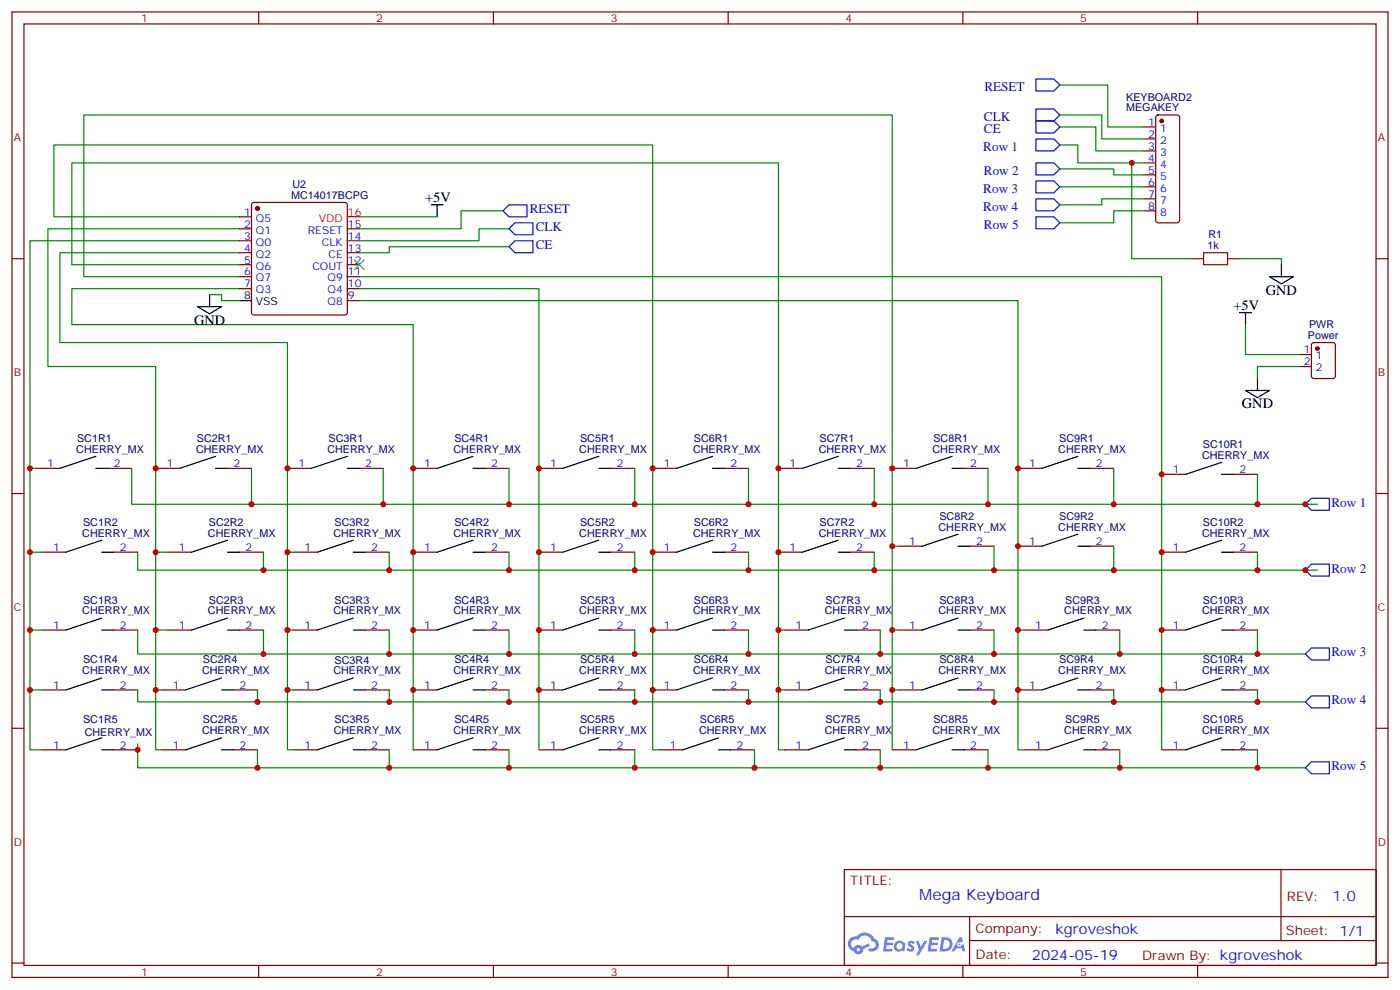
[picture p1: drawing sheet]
<svg xmlns="http://www.w3.org/2000/svg" width="412mm" height="292mm" viewBox="0 0 412 292" stroke-linecap="round" stroke-linejoin="round" font-family="sans-serif">
<g fill="none" stroke="#870000" stroke-width=".35">
<path d="M3.5 3.5h405.4v284.4h-405.4zM7.1 7.1h398.2v277.2h-398.2zM76.2 3.5v3.6M145.3 3.5v3.6M214.5 3.5v3.6M283.6 3.5v3.6M352.8 3.5v3.6M3.5 76.2h3.6M405.3 76.2h3.6M3.5 145.3h3.6M405.3 145.3h3.6M3.5 214.5h3.6"/>
<path d="M405.3 214.5h3.6M248.7 256.1h156.6v28.2h-156.6zM377.3 256.1v20.9M248.7 270h156.5M285.6 277h119.6M285.6 270v14.1M3.5 283.6h3.6M76.2 284.3v3.6M145.3 284.3v3.6M214.5 284.3v3.6M283.6 284.3v3.6M352.8 284.3v3.6"/>
<path d="M405.3 283.6h3.6"/>
</g>
<g fill="#5487ff">
<path d="M267.7 277.3a1.22 1.22 0 0 1 1.7 .3l-.4 .5a.47 .47 0 0 0-.3-.4 .47 .47 0 0 0-.5 .2l.1 .3a1.14 1.14 0 0 1 .8 1.7 1.14 1.14 0 0 1-1.9 0l-.2-.2 .5-.5 .7 .4a.29 .29 0 0 0 .3-.3 .29 .29 0 0 0-.2-.3 1.04 1.04 0 0 1-.6-1.7z"/>
<path d="M260.7 276h2.4l.3 .2-.2 .5-1.8 .1-.1 .8h1.5l.3 .4-.3 .4h-1.6l-.2 1.1h1.7l.2 .3-.2 .3-2.6 .1z"/>
<path d="M273.8 276h2.4l.3 .2-.1 .5-1.8 .1-.2 .8h1.6l.3 .4-.4 .4h-1.6l-.1 1.1h1.7l.2 .3-.2 .3-2.6 .1z"/>
<path d="M282.6 276.1h.7l.3 1.2-.6 .3a.69 .69 0 0 0-1 .3 .69 .69 0 0 0 .4 1 .69 .69 0 0 0 .9-.7l.5-.2 .6 2.2h-.8l-.2-.9h-1.8l-.5 .9h-.8z"/>
<path d="M269.8 277.1h.8l.6 1.8 1.1-1.8h.9l-2.6 4.2h-.8l.9-1.5z"/>
<path d="M277.4 276.1l-.6 4.1h1.3a2.11 2.11 0 0 0 2.5-2.1 2.11 2.11 0 0 0-2.5-2zM278.1 276.8a1.39 1.39 0 0 1 1.7 1.4 1.39 1.39 0 0 1-1.8 1.3h-.3z"/>
<path d="M263.7 277.7a1.54 1.54 0 0 0-.1 2.1 1.54 1.54 0 0 0 2.2 .2l.6 .2 .3-2.3-.2-.2-.4-.1a1.49 1.49 0 0 0-2.4 .1zM264 278.7a.94 .94 0 0 1 1.8 0 .94 .94 0 0 1-1.8 0z"/>
<path d="M250.4 276.4a2.18 2.18 0 0 0 1.1 3.7 1.44 1.44 0 0 0 1.6 1 1.44 1.44 0 0 0 1.2-1.5l2-1-.5-.8-1.9 1a1.47 1.47 0 0 0-2.4 .4 1.39 1.39 0 0 1-.7-1.9 1.39 1.39 0 0 1 2-.5 2.12 2.12 0 0 1 2.2-1.3 2.12 2.12 0 0 1 1.9 1.7 1.14 1.14 0 0 1 1.1 1.4 1.14 1.14 0 0 1-1.7 .8 .43 .43 0 0 0-.5 .3 .43 .43 0 0 0 .4 .5 1.98 1.98 0 0 0 2.5-1.2 1.98 1.98 0 0 0-1.2-2.5 3.1 3.1 0 0 0-5.3-.7l-.9 .1zM252.3 279.7a.55 .55 0 0 1 1.1 0 .55 .55 0 0 1-1.1 0z"/>
<circle cx="282.6" cy="278.1" r=".26"/>
</g>
<g fill="none" stroke="#870000" stroke-width=".35">
<path d="M336.9 37.4h3.5M340.7 34.1l.4-.2h5.7l.5 .2 .2 .5v30.3l-.2 .5-.5 .2h-5.7l-.5-.2-.2-.5v-30.3zM74.3 59.8l.5-.2h26.8l.5 .2 .2 .5v31.8l-.2 .5-.5 .2h-26.8l-.5-.3-.2-.4v-31.8zM336.9 40.9h3.5M336.9 44.5h3.5M336.9 48h3.5M336.9 51.5h3.5M336.9 55h3.5M336.9 58.6h3.5M70.6 63.9h3.5M70.6 67.4h3.5M70.6 70.9h3.5"/>
<path d="M70.6 74.4h3.5M70.6 78h3.5M102.3 67.4h3.5M102.3 70.9h3.5M102.3 74.4h3.5M102.3 78h3.5M336.9 62.1h3.5M351 76.2h3.5M361.6 76.2h3.5M70.6 81.5h3.5M70.6 85h3.5M102.3 81.5h3.5"/>
<path d="M102.3 85h3.5M102.3 88.5h3.5M382.8 104.4h3.5M382.8 108h3.5M386.5 101.1l.5-.2h5.6l.7 .4v9.5l-.4 .6-5.9 .1-.7-.5v-9.4zM10.6 137.9h7M31.7 137.9h7.1M45.9 137.9h7M67 137.9h7.1M84.7 137.9h7M105.8 137.9h7.1M121.7 137.9h7.1"/>
<path d="M142.9 137.9h7M158.7 137.9h7.1M179.9 137.9h7.1M192.3 137.9h7M213.4 137.9h7.1M229.3 137.9h7.1M250.5 137.9h7M262.8 137.9h7.1M284 137.9h7M299.9 137.9h7M321 137.9h7.1M342.2 139.7h7"/>
<path d="M363.4 139.7h7M12.3 162.6h7.1M33.5 162.6h7.1M49.4 162.6h7M70.6 162.6h7M86.4 162.6h7.1M107.6 162.6h7.1M121.7 162.6h7.1M142.9 162.6h7M158.7 162.6h7.1M179.9 162.6h7.1M192.3 162.6h7"/>
<path d="M213.4 162.6h7.1M229.3 162.6h7.1M250.5 162.6h7M264.6 160.9h7M285.8 160.9h7M299.9 160.9h7M321 160.9h7.1M342.2 162.6h7M363.4 162.6h7M12.3 185.6h7.1M33.5 185.6h7.1M49.4 185.6h7"/>
<path d="M70.6 185.6h7M86.4 185.6h7.1M107.6 185.6h7.1M121.7 185.6h7.1M142.9 185.6h7M158.7 185.6h7.1M179.9 185.6h7.1M192.3 185.6h7M213.4 185.6h7.1M231.1 185.6h7M252.2 185.6h7.1M264.6 185.6h7"/>
<path d="M285.8 185.6h7M301.6 185.6h7.1M322.8 185.6h7M342.2 185.6h7M363.4 185.6h7M12.3 203.2h7.1M33.5 203.2h7.1M47.6 203.2h7.1M68.8 203.2h7M86.4 203.2h7.1M107.6 203.2h7.1M121.7 203.2h7.1"/>
<path d="M142.9 203.2h7M158.7 203.2h7.1M179.9 203.2h7.1M192.3 203.2h7M213.4 203.2h7.1M231.1 203.2h7M252.2 203.2h7.1M264.6 203.2h7M285.8 203.2h7M299.9 203.2h7M321 203.2h7.1M342.2 203.2h7"/>
<path d="M363.4 203.2h7M12.3 220.8h7.1M33.5 220.8h7.1M47.6 220.8h7.1M68.8 220.8h7M86.4 220.8h7.1M107.6 220.8h7.1M121.7 220.8h7.1M142.9 220.8h7M158.7 220.8h7.1M179.9 220.8h7.1M194 220.8h7.1"/>
<path d="M215.2 220.8h7M231.1 220.8h7M252.2 220.8h7.1M262.8 220.8h7.1M284 220.8h7M301.6 220.8h7.1M322.8 220.8h7M342.2 220.8h7M363.4 220.8h7"/>
</g>
<g fill="none" stroke="#000" stroke-width=".35">
<path d="M127 60.3h3.5M128.8 60.3v3.6M377.5 78v3.5M58.2 90.3h7.1l-3.6 2.1zM61.7 86.8v3.5M70.6 88.5h3.5M365.1 92.1h3.6M366.9 92.1v3.5M373.9 81.5h7.1l-3.5 2.1zM366.9 115h7l-3.5 2.1zM370.4 111.5v3.5M28.2 137.9h3.5"/>
<path d="M28.2 134.4l-10.6 3.5M63.5 137.9h3.5M63.5 134.4l-10.6 3.5M102.3 134.4l-10.6 3.5M102.3 137.9h3.5M139.3 137.9h3.6M139.3 134.4l-10.5 3.5M176.4 137.9h3.5M176.4 134.4l-10.6 3.5M209.9 137.9h3.5M209.9 134.4l-10.6 3.5M246.9 137.9h3.6"/>
<path d="M246.9 134.4l-10.5 3.5M280.5 137.9h3.5M280.5 134.4l-10.6 3.5M317.5 137.9h3.5M317.5 134.4l-10.6 3.5M359.8 136.2l-10.6 3.5M359.8 139.7h3.6M30 159.1l-10.6 3.5M67 159.1l-10.6 3.5M104.1 159.1l-10.6 3.5M139.3 159.1l-10.5 3.5M176.4 159.1l-10.6 3.5"/>
<path d="M209.9 159.1l-10.6 3.5M246.9 159.1l-10.5 3.5M282.2 157.3l-10.6 3.6M317.5 157.3l-10.6 3.6M359.8 159.1l-10.6 3.5M30 162.6h3.5M67 162.6h3.6M104.1 162.6h3.5M139.3 162.6h3.6M176.4 162.6h3.5M209.9 162.6h3.5M246.9 162.6h3.6"/>
<path d="M282.2 160.9h3.6M317.5 160.9h3.5M359.8 162.6h3.6M30 185.6h3.5M30 182l-10.6 3.6M30 199.7l-10.6 3.5M65.3 199.7l-10.6 3.5M67 185.6h3.6M67 182l-10.6 3.6M104.1 182l-10.6 3.6M104.1 185.6h3.5M104.1 199.7l-10.6 3.5"/>
<path d="M139.3 185.6h3.6M139.3 182l-10.5 3.6M139.3 199.7l-10.5 3.5M176.4 185.6h3.5M176.4 182l-10.6 3.6M176.4 199.7l-10.6 3.5M209.9 185.6h3.5M209.9 182l-10.6 3.6M209.9 199.7l-10.6 3.5M248.7 185.6h3.5M248.7 182l-10.6 3.6M248.7 199.7l-10.6 3.5"/>
<path d="M282.2 185.6h3.6M282.2 182l-10.6 3.6M282.2 199.7l-10.6 3.5M317.5 199.7l-10.6 3.5M319.3 185.6h3.5M319.3 182l-10.6 3.6M359.8 185.6h3.6M359.8 182l-10.6 3.6M359.8 199.7l-10.6 3.5M30 203.2h3.5M30 217.3l-10.6 3.5M65.3 203.2h3.5"/>
<path d="M65.3 217.3l-10.6 3.5M104.1 203.2h3.5M104.1 217.3l-10.6 3.5M139.3 203.2h3.6M139.3 217.3l-10.5 3.5M176.4 203.2h3.5M176.4 217.3l-10.6 3.5M209.9 203.2h3.5M211.7 217.3l-10.6 3.5M248.7 203.2h3.5M248.7 217.3l-10.6 3.5M280.5 217.3l-10.6 3.5"/>
<path d="M282.2 203.2h3.6M317.5 203.2h3.5M319.3 217.3l-10.6 3.5M359.8 203.2h3.6M359.8 217.3l-10.6 3.5M30 220.8h3.5M65.3 220.8h3.5M104.1 220.8h3.5M139.3 220.8h3.6M176.4 220.8h3.5M211.7 220.8h3.5M248.7 220.8h3.5"/>
<path d="M280.5 220.8h3.5M319.3 220.8h3.5M359.8 220.8h3.6"/>
</g>
<g fill="none" stroke="#008700" stroke-width=".35">
<path d="M312.2 37.4h10.6v7.1h14.1M312.2 33.9h12.4v7h12.3M312.2 25h14.1v12.4h10.6M312.2 49.7h15.9v1.8h8.8M312.2 42.7h5.3v5.3h19.4M312.2 55h24.7M333.4 48v28.2h17.6M336.9 58.6h-12.3v1.7h-12.4M70.6 70.9h-61.8v91.7h3.5M70.6 67.4h-56.5v40.6h31.8v54.6h3.5M70.6 74.4h-53v26.5h67.1v61.7h1.7M70.6 63.9h-54.7v-21.2h176.4v178.1h1.7"/>
<path d="M70.6 78h-49.4v-30h208.1v137.6h1.8M105.8 63.9h23M148.2 62.1h-12.4v5.3h-30M149.9 72.7h-35.2v1.7h-8.9M149.9 67.4h-8.8v3.5h-35.3M336.9 62.1h-8.8v3.5h-15.9M365.1 76.2h12.4v1.8M61.7 86.8h3.6v1.7h5.3M70.6 85h-49.4v10.6h100.5v125.2M70.6 81.5h-45.9v-47.6h238.1v127h1.8M105.8 85h52.9v135.8M105.8 88.5h194.1v97.1h1.7"/>
<path d="M105.8 81.5h236.4v139.3M366.9 95.6v8.8h15.9M382.8 108h-12.4v3.5M8.8 137.9h1.8M38.8 137.9v10.6h349.3M74.1 137.9v10.6M112.9 137.9v10.6M149.9 137.9v10.6M187 137.9v10.6M220.5 137.9v10.6M257.5 137.9v10.6M291 137.9v10.6"/>
<path d="M328.1 137.9v10.6M370.4 139.7v8.8M8.8 162.6v23h3.5M40.6 162.6v5.3h347.5M45.9 162.6v23h3.5M77.6 162.6v5.3M84.7 162.6v23h1.7M114.7 162.6v5.3M149.9 162.6v5.3M187 162.6v5.3M220.5 162.6v5.3M257.5 162.6v5.3"/>
<path d="M262.8 160.9v24.7h1.8M292.8 160.9v7M328.1 160.9v7M370.4 162.6v5.3M8.8 185.6v17.6h3.5M40.6 185.6v7h74.1v-7M45.9 185.6v17.6h1.7M77.6 185.6v7M84.7 185.6v17.6h1.7M149.9 185.6v7h-35.2M187 185.6v7h-37.1M187 192.6h33.5"/>
<path d="M220.5 185.6v7h38.8v-7M229.3 185.6v17.6h1.8M262.8 185.6v17.6h1.8M292.8 185.6v7h-33.5M299.9 185.6v35.2h1.7M329.8 185.6v7h-37M370.4 185.6v7h-40.6M370.4 192.6h14.1M8.8 203.2v17.6h3.5M40.6 203.2v3.5h343.9M40.6 219.1v7h343.9M45.9 203.2v17.6h1.7"/>
<path d="M75.8 203.2v3.5M84.7 203.2v17.6h1.7M114.7 203.2v3.5M149.9 203.2v3.5M187 203.2v3.5M220.5 203.2v3.5M229.3 203.2v17.6h1.8M259.3 203.2v3.5M262.8 203.2v17.6M292.8 203.2v3.5M328.1 203.2v3.5M370.4 203.2v3.5"/>
<path d="M75.8 220.8v5.3M114.7 220.8v5.3M149.9 220.8v5.3M187 220.8v5.3M222.2 220.8v5.3M259.3 220.8v5.3M291 220.8v5.3M329.8 220.8v5.3M370.4 220.8v5.3"/>
</g>
<g fill="#870000" stroke="#870000" stroke-width=".35">
<circle cx="75.8" cy="61.4" r=".53"/>
<circle cx="388.1" cy="102.7" r=".53"/>
<circle cx="342.2" cy="35.6" r=".53"/>
</g>
<path d="M102.3 63.9h3.5" fill="none" stroke="#f00" stroke-width=".35"/>
<path d="M104.4 76.6l2.8 2.8M107.2 76.6l-2.8 2.8" fill="none" stroke="#3c3" stroke-width=".35"/>
<g fill="none" stroke="#00f" stroke-width=".35">
<path d="M305.2 23.3h5.2l1.8 1.7-1.8 1.8h-5.2zM305.2 32.1h5.2l1.8 1.8-1.8 1.7h-5.2zM305.2 35.6h5.2l1.8 1.8-1.8 1.8h-5.2zM305.2 40.9h5.2l1.8 1.8-1.8 1.8h-5.2zM305.2 48h5.2l1.8 1.7-1.8 1.8h-5.2zM305.2 53.3h5.2l1.8 1.7-1.8 1.8h-5.2zM305.2 58.6h5.2l1.8 1.7-1.8 1.8h-5.2zM148.2 62.1l1.7-1.8h5.3v3.6h-5.3zM149.9 67.4l1.8-1.8h5.3v3.5h-5.3zM149.9 72.7l1.8-1.8h5.3v3.5h-5.3zM305.2 63.9h5.2l1.8 1.7-1.8 1.8h-5.2zM384.5 148.5l1.8-1.7h5.3v3.5h-5.3z"/>
<path d="M384.5 167.9l1.8-1.7h5.3v3.5h-5.3zM384.5 192.6l1.8-1.7h5.3v3.5h-5.3zM384.5 206.7l1.8-1.7h5.3v3.5h-5.3zM384.5 226.1l1.8-1.7h5.3v3.5h-5.3z"/>
</g>
<path d="M354.5 74.4h7.1v3.6h-7.1z" fill="none" stroke="#a10000" stroke-width=".35"/>
<g fill="#c00">
<circle cx="370.4" cy="148.5" r=".88"/>
<circle cx="328.1" cy="148.5" r=".88"/>
<circle cx="291" cy="148.5" r=".88"/>
<circle cx="257.5" cy="148.5" r=".88"/>
<circle cx="220.5" cy="148.5" r=".88"/>
<circle cx="187" cy="148.5" r=".88"/>
<circle cx="149.9" cy="148.5" r=".88"/>
<circle cx="112.9" cy="148.5" r=".88"/>
<circle cx="74.1" cy="148.5" r=".88"/>
<circle cx="45.9" cy="137.9" r=".88"/>
<circle cx="45.9" cy="162.6" r=".88"/>
<circle cx="45.9" cy="185.6" r=".88"/>
<circle cx="45.9" cy="203.2" r=".88"/>
<circle cx="84.7" cy="137.9" r=".88"/>
<circle cx="84.7" cy="162.6" r=".88"/>
<circle cx="84.7" cy="185.6" r=".88"/>
<circle cx="84.7" cy="203.2" r=".88"/>
<circle cx="121.7" cy="137.9" r=".88"/>
<circle cx="121.7" cy="162.6" r=".88"/>
<circle cx="121.7" cy="185.6" r=".88"/>
<circle cx="121.7" cy="203.2" r=".88"/>
<circle cx="158.8" cy="137.9" r=".88"/>
<circle cx="158.8" cy="162.6" r=".88"/>
<circle cx="158.8" cy="185.6" r=".88"/>
<circle cx="158.8" cy="203.2" r=".88"/>
<circle cx="192.3" cy="137.9" r=".88"/>
<circle cx="192.3" cy="162.6" r=".88"/>
<circle cx="192.3" cy="185.6" r=".88"/>
<circle cx="192.3" cy="203.2" r=".88"/>
<circle cx="229.3" cy="137.9" r=".88"/>
<circle cx="229.3" cy="185.6" r=".88"/>
<circle cx="229.3" cy="203.2" r=".88"/>
<circle cx="262.8" cy="137.9" r=".88"/>
<circle cx="262.8" cy="185.6" r=".88"/>
<circle cx="262.8" cy="203.2" r=".88"/>
<circle cx="299.9" cy="137.9" r=".88"/>
<circle cx="299.9" cy="185.6" r=".88"/>
<circle cx="299.9" cy="203.2" r=".88"/>
<circle cx="342.2" cy="139.7" r=".88"/>
<circle cx="342.2" cy="185.6" r=".88"/>
<circle cx="342.2" cy="203.2" r=".88"/>
<circle cx="40.6" cy="220.8" r=".88"/>
<circle cx="77.6" cy="167.9" r=".88"/>
<circle cx="75.8" cy="206.7" r=".88"/>
<circle cx="75.8" cy="226.1" r=".88"/>
<circle cx="114.7" cy="167.9" r=".88"/>
<circle cx="114.7" cy="206.7" r=".88"/>
<circle cx="114.7" cy="226.1" r=".88"/>
<circle cx="149.9" cy="206.7" r=".88"/>
<circle cx="149.9" cy="226.1" r=".88"/>
<circle cx="187" cy="167.9" r=".88"/>
<circle cx="187" cy="206.7" r=".88"/>
<circle cx="187" cy="226.1" r=".88"/>
<circle cx="220.5" cy="167.9" r=".88"/>
<circle cx="220.5" cy="206.7" r=".88"/>
<circle cx="222.3" cy="226.1" r=".88"/>
<circle cx="257.5" cy="167.9" r=".88"/>
<circle cx="259.3" cy="206.7" r=".88"/>
<circle cx="259.3" cy="226.1" r=".88"/>
<circle cx="292.8" cy="167.9" r=".88"/>
<circle cx="292.8" cy="206.7" r=".88"/>
<circle cx="291" cy="226.1" r=".88"/>
<circle cx="328.1" cy="167.9" r=".88"/>
<circle cx="328.1" cy="206.7" r=".88"/>
<circle cx="329.8" cy="226.1" r=".88"/>
<circle cx="370.4" cy="167.9" r=".88"/>
<circle cx="370.4" cy="206.7" r=".88"/>
<circle cx="370.4" cy="226.1" r=".88"/>
<circle cx="259.3" cy="192.6" r=".88"/>
<circle cx="292.8" cy="192.6" r=".88"/>
<circle cx="329.8" cy="192.6" r=".88"/>
<circle cx="370.4" cy="192.6" r=".88"/>
<circle cx="333.4" cy="48" r=".88"/>
<circle cx="384.5" cy="167.9" r=".88"/>
<circle cx="384.5" cy="148.5" r=".88"/>
<circle cx="8.8" cy="203.2" r=".88"/>
<circle cx="8.8" cy="185.6" r=".88"/>
<circle cx="8.8" cy="162.6" r=".88"/>
<circle cx="8.8" cy="137.9" r=".88"/>
<circle cx="77.6" cy="192.6" r=".88"/>
<circle cx="114.7" cy="192.6" r=".88"/>
<circle cx="149.9" cy="167.9" r=".88"/>
<circle cx="149.9" cy="192.6" r=".88"/>
<circle cx="187" cy="192.6" r=".88"/>
<circle cx="220.5" cy="192.6" r=".88"/>
<circle cx="229.3" cy="162.6" r=".88"/>
<circle cx="262.8" cy="160.9" r=".88"/>
<circle cx="299.9" cy="160.9" r=".88"/>
<circle cx="342.2" cy="162.6" r=".88"/>
</g>
<text font-size="4.6" fill="#00f" x="270.8" y="265.1">Mega Keyboard</text>
<g font-size="4.2">
<text x="125.2" y="59.6">+5V</text>
<text x="372.9" y="86.8">GND</text>
<text x="57.1" y="95.6">GND</text>
<text x="363.4" y="91.4">+5V</text>
<text x="365.8" y="120.3">GND</text>
</g>
<g font-size="4.2" fill="#00f">
<text x="392.5" y="265.4">1.0</text>
<text x="310.9" y="274.9">kgroveshok</text>
<text x="304" y="282.7">2024-05-19</text>
</g>
<g font-size="3.9" fill="#00f">
<text x="290" y="26.8">RESET</text>
<text x="289.8" y="35.6">CLK</text>
<text x="289.8" y="39.1">CE</text>
<text x="289.7" y="44.4">Row 1</text>
<text x="289.8" y="51.5">Row 2</text>
<text x="289.7" y="56.8">Row 3</text>
<text x="156" y="62.8">RESET</text>
<text x="289.7" y="62.1">Row 4</text>
<text x="157.8" y="68.1">CLK</text>
<text x="289.8" y="67.4">Row 5</text>
<text x="157.8" y="73.4">CE</text>
<text x="392.2" y="149.2">Row 1</text>
<text x="392.2" y="168.6">Row 2</text>
<text x="392.2" y="193.3">Row 3</text>
<text x="392.2" y="207.4">Row 4</text>
<text x="392.2" y="226.8">Row 5</text>
</g>
<g font-size="3.9" fill="#800">
<text x="250.5" y="260.7">TITLE:</text>
<text x="379.1" y="265.4">REV:</text>
<text x="287.4" y="274.9">Company:</text>
<text x="378.7" y="275.5">Sheet: 1/1</text>
<text x="287.4" y="282.6">Date:</text>
<text x="336.4" y="282.7">Drawn By: kgroveshok</text>
</g>
<g font-size="3.2" fill="#800">
<text x="41.6" y="6.5">1</text>
<text x="110.8" y="6.5">2</text>
<text x="179.9" y="6.5">3</text>
<text x="249.1" y="6.5">4</text>
<text x="318.2" y="6.5">5</text>
<text x="4.1" y="41.6">A</text>
<text x="405.9" y="41.6">A</text>
<text x="4.1" y="110.8">B</text>
<text x="405.9" y="110.8">B</text>
<text x="4.1" y="179.9">C</text>
<text x="405.9" y="179.9">C</text>
<text x="4.1" y="249.1">D</text>
<text x="405.9" y="249.1">D</text>
<text x="41.6" y="287.3">1</text>
<text x="110.8" y="287.3">2</text>
<text x="179.9" y="287.3">3</text>
<text x="249.1" y="287.3">4</text>
<text x="318.2" y="287.3">5</text>
</g>
<g font-size="3.2" fill="#000080">
<text x="331.7" y="29.6">KEYBOARD2</text>
<text x="331.7" y="32.8">MEGAKEY</text>
<text x="85.8" y="58.6">MC14017BCPG</text>
<text x="86.1" y="55.4">U2</text>
<text x="356" y="70.2">R1</text>
<text x="355.6" y="73.4">1k</text>
<text x="385.3" y="99.8">Power</text>
<text x="385.6" y="96.7">PWR</text>
<text x="22.7" y="130.1">SC1R1</text>
<text x="58" y="130.1">SC2R1</text>
<text x="96.8" y="130.2">SC3R1</text>
<text x="133.8" y="130.1">SC4R1</text>
<text x="170.9" y="130.1">SC5R1</text>
<text x="204.4" y="130.1">SC6R1</text>
<text x="241.4" y="130.1">SC7R1</text>
<text x="275" y="130.1">SC8R1</text>
<text x="312" y="130.1">SC9R1</text>
<text x="354.3" y="131.9">SC10R1</text>
<text x="22.5" y="133.3">CHERRY_MX</text>
<text x="57.7" y="133.3">CHERRY_MX</text>
<text x="96.4" y="133.3">CHERRY_MX</text>
<text x="133.6" y="133.3">CHERRY_MX</text>
<text x="170.6" y="133.3">CHERRY_MX</text>
<text x="204.1" y="133.3">CHERRY_MX</text>
<text x="241.2" y="133.3">CHERRY_MX</text>
<text x="274.7" y="133.3">CHERRY_MX</text>
<text x="311.7" y="133.3">CHERRY_MX</text>
<text x="354.1" y="135.1">CHERRY_MX</text>
<text x="24.5" y="154.8">SC1R2</text>
<text x="61.5" y="154.8">SC2R2</text>
<text x="98.6" y="154.9">SC3R2</text>
<text x="133.8" y="154.8">SC4R2</text>
<text x="170.9" y="154.8">SC5R2</text>
<text x="204.4" y="154.8">SC6R2</text>
<text x="241.4" y="154.8">SC7R2</text>
<text x="276.7" y="153.1">SC8R2</text>
<text x="312" y="153.1">SC9R2</text>
<text x="354.3" y="154.8">SC10R2</text>
<text x="24.2" y="158">CHERRY_MX</text>
<text x="61.3" y="158">CHERRY_MX</text>
<text x="98.2" y="158">CHERRY_MX</text>
<text x="133.6" y="158">CHERRY_MX</text>
<text x="170.6" y="158">CHERRY_MX</text>
<text x="204.1" y="158">CHERRY_MX</text>
<text x="241.2" y="158">CHERRY_MX</text>
<text x="276.5" y="156.3">CHERRY_MX</text>
<text x="311.7" y="156.3">CHERRY_MX</text>
<text x="354.1" y="158">CHERRY_MX</text>
<text x="24.5" y="177.8">SC1R3</text>
<text x="61.5" y="177.8">SC2R3</text>
<text x="98.6" y="177.8">SC3R3</text>
<text x="133.8" y="177.8">SC4R3</text>
<text x="170.9" y="177.8">SC5R3</text>
<text x="204.4" y="177.8">SC6R3</text>
<text x="243.2" y="177.8">SC7R3</text>
<text x="276.7" y="177.8">SC8R3</text>
<text x="313.8" y="177.8">SC9R3</text>
<text x="354.3" y="177.8">SC10R3</text>
<text x="24.2" y="181">CHERRY_MX</text>
<text x="61.3" y="181">CHERRY_MX</text>
<text x="98.2" y="181">CHERRY_MX</text>
<text x="133.6" y="181">CHERRY_MX</text>
<text x="170.6" y="181">CHERRY_MX</text>
<text x="204.1" y="181">CHERRY_MX</text>
<text x="242.9" y="181">CHERRY_MX</text>
<text x="276.5" y="181">CHERRY_MX</text>
<text x="313.5" y="181">CHERRY_MX</text>
<text x="354.1" y="181">CHERRY_MX</text>
<text x="24.5" y="195.4">SC1R4</text>
<text x="59.8" y="195.4">SC2R4</text>
<text x="98.6" y="195.4">SC3R4</text>
<text x="133.8" y="195.4">SC4R4</text>
<text x="170.9" y="195.4">SC5R4</text>
<text x="204.4" y="195.4">SC6R4</text>
<text x="243.2" y="195.4">SC7R4</text>
<text x="276.7" y="195.4">SC8R4</text>
<text x="312" y="195.4">SC9R4</text>
<text x="354.3" y="195.4">SC10R4</text>
<text x="24.2" y="198.6">CHERRY_MX</text>
<text x="59.5" y="198.6">CHERRY_MX</text>
<text x="98.2" y="198.6">CHERRY_MX</text>
<text x="133.6" y="198.6">CHERRY_MX</text>
<text x="170.6" y="198.6">CHERRY_MX</text>
<text x="204.1" y="198.6">CHERRY_MX</text>
<text x="242.9" y="198.6">CHERRY_MX</text>
<text x="276.5" y="198.6">CHERRY_MX</text>
<text x="311.7" y="198.6">CHERRY_MX</text>
<text x="354.1" y="198.6">CHERRY_MX</text>
<text x="24.5" y="213">SC1R5</text>
<text x="59.8" y="213">SC2R5</text>
<text x="98.6" y="213">SC3R5</text>
<text x="133.8" y="213">SC4R5</text>
<text x="170.9" y="213">SC5R5</text>
<text x="206.2" y="213">SC6R5</text>
<text x="243.2" y="213">SC7R5</text>
<text x="275" y="213">SC8R5</text>
<text x="313.8" y="213">SC9R5</text>
<text x="354.3" y="213">SC10R5</text>
<text x="25" y="216.7">CHERRY_MX</text>
<text x="59.5" y="216.3">CHERRY_MX</text>
<text x="98.3" y="216.3">CHERRY_MX</text>
<text x="133.6" y="216.3">CHERRY_MX</text>
<text x="170.6" y="216.3">CHERRY_MX</text>
<text x="205.9" y="216.3">CHERRY_MX</text>
<text x="242.9" y="216.3">CHERRY_MX</text>
<text x="274.7" y="216.3">CHERRY_MX</text>
<text x="313.5" y="216.3">CHERRY_MX</text>
<text x="354.1" y="216.3">CHERRY_MX</text>
</g>
<g font-size="3.2" fill="#00f">
<text x="338.2" y="37">1</text>
<text x="338.2" y="40.6">2</text>
<text x="341.7" y="38.8">1</text>
<text x="338.2" y="44.1">3</text>
<text x="338.2" y="47.6">4</text>
<text x="341.7" y="42.3">2</text>
<text x="341.7" y="45.9">3</text>
<text x="338.2" y="51.2">5</text>
<text x="341.7" y="49.4">4</text>
<text x="341.7" y="52.9">5</text>
<text x="338.2" y="54.7">6</text>
<text x="338.2" y="58.2">7</text>
<text x="341.7" y="56.4">6</text>
<text x="341.7" y="60">7</text>
<text x="71.9" y="63.5">1</text>
<text x="75.4" y="65.3">Q5</text>
<text x="338.2" y="61.7">8</text>
<text x="341.7" y="63.5">8</text>
<text x="71.9" y="67">2</text>
<text x="71.9" y="70.6">3</text>
<text x="75.4" y="68.8">Q1</text>
<text x="90.7" y="68.8">RESET</text>
<text x="102.5" y="70.6">14</text>
<text x="102.5" y="67">15</text>
<text x="71.9" y="74.1">4</text>
<text x="71.9" y="77.6">5</text>
<text x="75.4" y="72.3">Q0</text>
<text x="75.4" y="75.8">Q2</text>
<text x="94.8" y="72.3">CLK</text>
<text x="96.8" y="75.8">CE</text>
<text x="102.5" y="77.6">12</text>
<text x="102.5" y="74.1">13</text>
<text x="71.9" y="81.1">6</text>
<text x="75.4" y="79.4">Q6</text>
<text x="75.4" y="82.9">Q7</text>
<text x="92" y="79.4">COUT</text>
<text x="96.5" y="82.9">Q9</text>
<text x="102.5" y="81.1">11</text>
<text x="71.9" y="84.7">7</text>
<text x="75.4" y="86.4">Q3</text>
<text x="96.5" y="90">Q8</text>
<text x="96.5" y="86.4">Q4</text>
<text x="102.5" y="88.2">9</text>
<text x="102.5" y="84.7">10</text>
<text x="384.1" y="104.1">1</text>
<text x="384.1" y="107.6">2</text>
<text x="387.6" y="105.8">1</text>
<text x="387.6" y="109.4">2</text>
<text x="13.9" y="137.6">1</text>
<text x="33.5" y="137.6">2</text>
<text x="49.1" y="137.6">1</text>
<text x="68.8" y="137.6">2</text>
<text x="87.9" y="137.6">1</text>
<text x="107.6" y="137.6">2</text>
<text x="125" y="137.6">1</text>
<text x="144.6" y="137.6">2</text>
<text x="162" y="137.6">1</text>
<text x="181.7" y="137.6">2</text>
<text x="195.5" y="137.6">1</text>
<text x="215.2" y="137.6">2</text>
<text x="232.6" y="137.6">1</text>
<text x="252.2" y="137.6">2</text>
<text x="266.1" y="137.6">1</text>
<text x="285.8" y="137.6">2</text>
<text x="303.1" y="137.6">1</text>
<text x="322.8" y="137.6">2</text>
<text x="345.5" y="139.3">1</text>
<text x="365.1" y="139.3">2</text>
<text x="267.9" y="160.5">1</text>
<text x="287.5" y="160.5">2</text>
<text x="303.1" y="160.5">1</text>
<text x="322.8" y="160.5">2</text>
<text x="15.6" y="162.3">1</text>
<text x="35.3" y="162.3">2</text>
<text x="52.7" y="162.3">1</text>
<text x="72.3" y="162.3">2</text>
<text x="89.7" y="162.3">1</text>
<text x="109.4" y="162.3">2</text>
<text x="125" y="162.3">1</text>
<text x="144.6" y="162.3">2</text>
<text x="162" y="162.3">1</text>
<text x="181.7" y="162.3">2</text>
<text x="195.5" y="162.3">1</text>
<text x="215.2" y="162.3">2</text>
<text x="232.6" y="162.3">1</text>
<text x="252.2" y="162.3">2</text>
<text x="345.5" y="162.3">1</text>
<text x="365.1" y="162.3">2</text>
<text x="15.6" y="185.2">1</text>
<text x="35.3" y="185.2">2</text>
<text x="52.7" y="185.2">1</text>
<text x="72.3" y="185.2">2</text>
<text x="89.7" y="185.2">1</text>
<text x="109.4" y="185.2">2</text>
<text x="125" y="185.2">1</text>
<text x="144.6" y="185.2">2</text>
<text x="162" y="185.2">1</text>
<text x="181.7" y="185.2">2</text>
<text x="195.5" y="185.2">1</text>
<text x="215.2" y="185.2">2</text>
<text x="234.3" y="185.2">1</text>
<text x="254" y="185.2">2</text>
<text x="267.9" y="185.2">1</text>
<text x="287.5" y="185.2">2</text>
<text x="304.9" y="185.2">1</text>
<text x="324.6" y="185.2">2</text>
<text x="345.5" y="185.2">1</text>
<text x="365.1" y="185.2">2</text>
<text x="15.6" y="202.8">1</text>
<text x="35.3" y="202.8">2</text>
<text x="50.9" y="202.8">1</text>
<text x="70.6" y="202.8">2</text>
<text x="89.7" y="202.8">1</text>
<text x="109.4" y="202.8">2</text>
<text x="125" y="202.8">1</text>
<text x="144.6" y="202.8">2</text>
<text x="162" y="202.8">1</text>
<text x="181.7" y="202.8">2</text>
<text x="195.5" y="202.8">1</text>
<text x="215.2" y="202.8">2</text>
<text x="234.3" y="202.8">1</text>
<text x="254" y="202.8">2</text>
<text x="267.9" y="202.8">1</text>
<text x="287.5" y="202.8">2</text>
<text x="303.1" y="202.8">1</text>
<text x="322.8" y="202.8">2</text>
<text x="345.5" y="202.8">1</text>
<text x="365.1" y="202.8">2</text>
<text x="15.6" y="220.5">1</text>
<text x="35.3" y="220.5">2</text>
<text x="50.9" y="220.5">1</text>
<text x="70.6" y="220.5">2</text>
<text x="89.7" y="220.5">1</text>
<text x="109.4" y="220.5">2</text>
<text x="125" y="220.5">1</text>
<text x="144.6" y="220.5">2</text>
<text x="162" y="220.5">1</text>
<text x="181.7" y="220.5">2</text>
<text x="197.3" y="220.5">1</text>
<text x="217" y="220.5">2</text>
<text x="234.3" y="220.5">1</text>
<text x="254" y="220.5">2</text>
<text x="266.1" y="220.5">1</text>
<text x="285.8" y="220.5">2</text>
<text x="304.9" y="220.5">1</text>
<text x="324.6" y="220.5">2</text>
<text x="345.5" y="220.5">1</text>
<text x="365.1" y="220.5">2</text>
</g>
<g font-size="3.2" fill="#f00">
<text x="93.9" y="65.3">VDD</text>
<text x="102.5" y="63.5">16</text>
</g>
<g font-size="3.2">
<text x="71.9" y="88.2">8</text>
<text x="75.4" y="90">VSS</text>
</g>
</svg>
